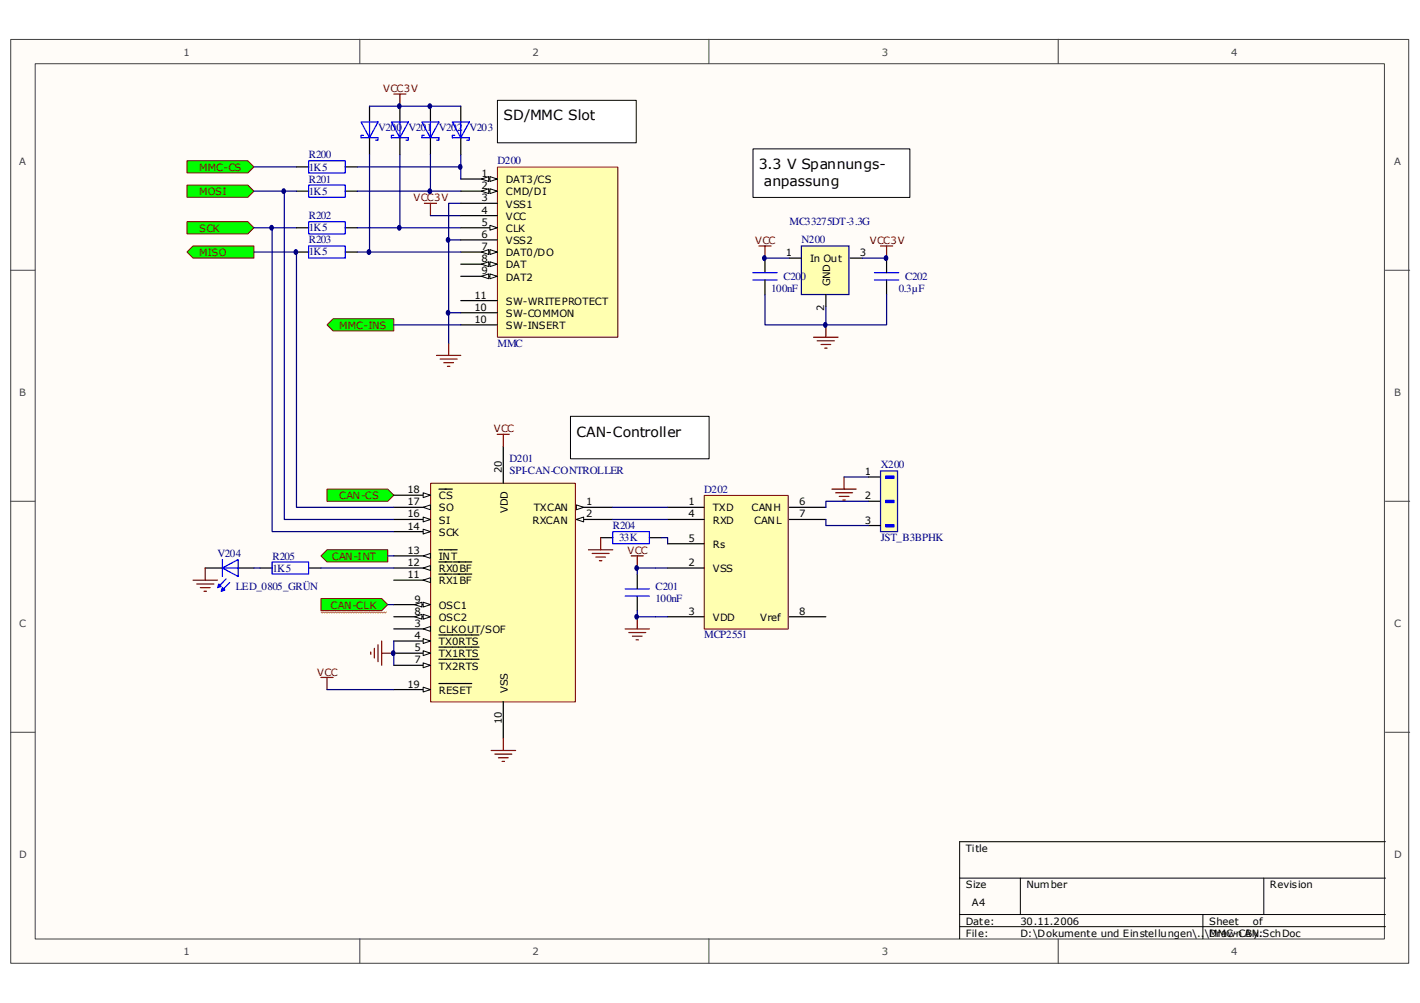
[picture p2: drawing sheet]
<svg xmlns="http://www.w3.org/2000/svg" width="297mm" height="210mm" viewBox="0 0 297 210" stroke-linecap="round" stroke-linejoin="round" font-family="sans-serif">
<path d="M2.3 8.3h292.4v193.3h-292.4z" fill="#fffcf8"/>
<path d="M2.2 8.3h292.5v193.3h-292.5z" fill="none" stroke="#404040" stroke-width=".21"/>
<path d="M7.4 13.4h282.2v183.1h-282.2z" fill="#fffcf8"/>
<g fill="none" stroke="#404040" stroke-width=".21">
<path d="M7.4 13.3h282.2v183.2h-282.2zM75.3 8.2v5.1M148.3 8.2v5.1M221.4 8.2v5.1M2.2 56.6h5.1M289.8 56.6h5.1M2.2 104.9h5.1M289.8 104.9h5.1M2.2 153.2h5.1M289.8 153.2h5.1M75.3 196.5v5.1M148.3 196.5v5.1"/>
<path d="M221.4 196.5v5.1"/>
</g>
<path d="M289.8 176.1h-89.1v20.4M200.7 183.8h89.1M200.7 191.4h89.1M200.7 193.9h89.1M213.4 183.8v7.6M251.6 191.4v5.1M264.4 183.8v7.6" fill="none" stroke="#000" stroke-width=".21"/>
<path d="M68.4 102.4h12.7l1.3 1.2-1.3 1.3h-12.7z" fill-rule="evenodd" fill="#0f0"/>
<path d="M68.4 102.4h12.7l1.3 1.2-1.3 1.3h-12.7z" fill="none" stroke="#800000" stroke-width=".21"/>
<path d="M39.1 38.7h12.8l1.2 1.3-1.2 1.3h-12.8z" fill-rule="evenodd" fill="#0f0"/>
<path d="M39.1 38.7h12.8l1.2 1.3-1.2 1.3h-12.8z" fill="none" stroke="#800000" stroke-width=".21"/>
<path d="M39.1 33.7h12.8l1.2 1.2-1.2 1.3h-12.8z" fill-rule="evenodd" fill="#0f0"/>
<path d="M39.1 33.7h12.8l1.2 1.2-1.2 1.3h-12.8z" fill="none" stroke="#800000" stroke-width=".21"/>
<path d="M39.1 46.4h12.8l1.2 1.3-1.2 1.2h-12.8z" fill-rule="evenodd" fill="#0f0"/>
<path d="M39.1 46.4h12.8l1.2 1.3-1.2 1.2h-12.8z" fill="none" stroke="#800000" stroke-width=".21"/>
<path d="M53.1 47.7h8.9" fill="none" stroke="#000080" stroke-width=".25"/>
<path d="M39.1 52.7l1.3-1.2h12.7v2.5h-12.7z" fill-rule="evenodd" fill="#0f0"/>
<path d="M39.1 52.7l1.3-1.2h12.7v2.5h-12.7z" fill="none" stroke="#800000" stroke-width=".21"/>
<path d="M157.6 31.2h32.7v10.1h-32.7z" fill="#fff"/>
<path d="M157.5 31.2h32.8v10.1h-32.8z" fill="none" stroke="#000" stroke-width=".21"/>
<path d="M62 34.9h2.6M72.2 34.9h2.6M62 47.7h2.6M62 52.7h2.6M62 40h2.6M72.2 47.7h2.6M72.2 52.7h2.6M72.2 40h2.6" fill="none" stroke="#000" stroke-width=".25"/>
<path d="M64.6 38.7h7.6v2.6h-7.6zM64.6 33.7h7.6v2.5h-7.6zM64.6 46.4h7.6v2.5h-7.6zM64.6 51.5h7.6v2.5h-7.6z" fill="none" stroke="#00f" stroke-width=".25"/>
<path d="M53.1 34.9h8.9M53.1 40h8.9M74.8 40h21.6M74.8 47.7h21.6M90 45.1h6.4" fill="none" stroke="#000080" stroke-width=".25"/>
<path d="M88.8 42.5h2.5M90 42.5v2.6M158.7 51.5h2.6M160 51.5v2.5M184.2 51.5h2.5M185.5 51.5v2.5M91.3 74.4h5.1M92.1 75.1h3.5M92.8 75.9h2.1M93.6 76.7h.5M93.8 71.8v2.6" fill="none" stroke="#800000" stroke-width=".25"/>
<path d="M167.6 51.5h10v10.1h-10z" fill-rule="evenodd" fill="#ffffb0"/>
<path d="M160 54h5.1M167.6 51.5h10v10.1h-10zM180.4 54h5.1M160 61.6v6.4h25.5v-6.4M172.8 64.2v3.8" fill="none" stroke="#000080" stroke-width=".25"/>
<path d="M160 54v3.1M160 58.6v3M165.1 54h2.5M177.8 54h2.6M185.5 54v3.1M185.5 58.6v3M172.8 61.6v2.6" fill="none" stroke="#000" stroke-width=".25"/>
<path d="M157.5 57.1h5.1M157.5 58.6h5.1M182.9 57.1h5.1M182.9 58.6h5.1" fill="none" stroke="#00f" stroke-width=".25"/>
<path d="M170.2 70.6h5.1M170.9 71.3h3.6M171.7 72.1h2.1M172.5 72.9h.5M172.8 68v2.6" fill="none" stroke="#800000" stroke-width=".25"/>
<path d="M90.1 101.2h30.3v45.7h-30.3z" fill="#ffffb0"/>
<path d="M90.1 101.1h30.3v45.8h-30.3z" fill="none" stroke="#800000" stroke-width=".21"/>
<path d="M120.6 106.2h7.6" fill="none" stroke="#000" stroke-width=".25"/>
<path d="M120.6 105.7l1.5 .5-1.5 .5z" fill="#fffcf8"/>
<path d="M120.6 105.7l1.5 .5-1.5 .5z" fill="none" stroke="#000" stroke-width=".21"/>
<path d="M120.6 108.7h7.6" fill="none" stroke="#000" stroke-width=".25"/>
<path d="M120.6 108.7l1.5-.5v1z" fill="#fffcf8"/>
<path d="M120.6 108.7l1.5-.5v1z" fill="none" stroke="#000" stroke-width=".21"/>
<path d="M82.4 131.6h7.6" fill="none" stroke="#000" stroke-width=".25"/>
<path d="M88.5 131.6l1.5-.5v1z" fill="#fffcf8"/>
<path d="M88.5 131.6l1.5-.5v1z" fill="none" stroke="#000" stroke-width=".21"/>
<path d="M82.4 134.2h7.6" fill="none" stroke="#000" stroke-width=".25"/>
<path d="M88.5 133.6l1.5 .6-1.5 .5z" fill="#fffcf8"/>
<path d="M88.5 133.6l1.5 .6-1.5 .5z" fill="none" stroke="#000" stroke-width=".21"/>
<path d="M82.4 136.7h7.6M91.8 132.9h8.4" fill="none" stroke="#000" stroke-width=".25"/>
<path d="M88.5 136.2l1.5 .5-1.5 .5z" fill="#fffcf8"/>
<path d="M88.5 136.2l1.5 .5-1.5 .5z" fill="none" stroke="#000" stroke-width=".21"/>
<path d="M82.4 139.2h7.6M91.8 135.4h8.4" fill="none" stroke="#000" stroke-width=".25"/>
<path d="M88.5 138.7l1.5 .5-1.5 .5z" fill="#fffcf8"/>
<path d="M88.5 138.7l1.5 .5-1.5 .5z" fill="none" stroke="#000" stroke-width=".21"/>
<path d="M82.4 126.5h7.6M91.8 138h8.4" fill="none" stroke="#000" stroke-width=".25"/>
<path d="M88.5 126l1.5 .5-1.5 .5z" fill="#fffcf8"/>
<path d="M88.5 126l1.5 .5-1.5 .5z" fill="none" stroke="#000" stroke-width=".21"/>
<path d="M86.7 126.5l1.6-.5v1z" fill="#fffcf8"/>
<path d="M86.7 126.5l1.6-.5v1z" fill="none" stroke="#000" stroke-width=".21"/>
<path d="M82.4 129.1h7.6" fill="none" stroke="#000" stroke-width=".25"/>
<path d="M88.5 128.6l1.5 .5-1.5 .5z" fill="#fffcf8"/>
<path d="M88.5 128.6l1.5 .5-1.5 .5z" fill="none" stroke="#000" stroke-width=".21"/>
<path d="M86.7 129.1l1.6-.5v1z" fill="#fffcf8"/>
<path d="M86.7 129.1l1.6-.5v1z" fill="none" stroke="#000" stroke-width=".21"/>
<path d="M105.3 93.4v7.7M82.4 144.3h7.6M105.3 146.9v7.6" fill="none" stroke="#000" stroke-width=".25"/>
<path d="M88.5 143.8l1.5 .5-1.5 .5z" fill="#fffcf8"/>
<path d="M88.5 143.8l1.5 .5-1.5 .5z" fill="none" stroke="#000" stroke-width=".21"/>
<path d="M82.4 103.6h7.6M91.8 143h6.9" fill="none" stroke="#000" stroke-width=".25"/>
<path d="M88.5 103.1l1.5 .5-1.5 .5z" fill="#fffcf8"/>
<path d="M88.5 103.1l1.5 .5-1.5 .5z" fill="none" stroke="#000" stroke-width=".21"/>
<path d="M82.4 106.2h7.6M91.8 102.4h2.8" fill="none" stroke="#000" stroke-width=".25"/>
<path d="M88.5 106.2l1.5-.5v1z" fill="#fffcf8"/>
<path d="M88.5 106.2l1.5-.5v1z" fill="none" stroke="#000" stroke-width=".21"/>
<path d="M82.4 108.7h7.6" fill="none" stroke="#000" stroke-width=".25"/>
<path d="M88.5 108.2l1.5 .5-1.5 .5z" fill="#fffcf8"/>
<path d="M88.5 108.2l1.5 .5-1.5 .5z" fill="none" stroke="#000" stroke-width=".21"/>
<path d="M82.4 111.3h7.6" fill="none" stroke="#000" stroke-width=".25"/>
<path d="M88.5 110.7l1.5 .6-1.5 .5z" fill="#fffcf8"/>
<path d="M88.5 110.7l1.5 .6-1.5 .5z" fill="none" stroke="#000" stroke-width=".21"/>
<path d="M82.4 116.3h7.6" fill="none" stroke="#000" stroke-width=".25"/>
<path d="M88.5 116.3l1.5-.5v1z" fill="#fffcf8"/>
<path d="M88.5 116.3l1.5-.5v1z" fill="none" stroke="#000" stroke-width=".21"/>
<path d="M82.4 118.9h7.6M91.8 115.1h.8M92.8 115.1h2.8" fill="none" stroke="#000" stroke-width=".25"/>
<path d="M88.5 118.9l1.5-.5v1z" fill="#fffcf8"/>
<path d="M88.5 118.9l1.5-.5v1z" fill="none" stroke="#000" stroke-width=".21"/>
<path d="M91.8 117.6h2.8M94.9 117.6h3.8M82.4 121.4h7.6" fill="none" stroke="#000" stroke-width=".25"/>
<path d="M88.5 121.4l1.5-.5v1z" fill="#fffcf8"/>
<path d="M88.5 121.4l1.5-.5v1z" fill="none" stroke="#000" stroke-width=".21"/>
<path d="M91.8 120.1h2.8M94.9 120.1h3.8" fill="none" stroke="#000" stroke-width=".25"/>
<path d="M104 90.9h2.5M105.3 90.9v2.5M102.7 157.1h5.2M103.5 157.8h3.6M104.3 158.6h2M105 159.3h.5M105.3 154.5v2.6" fill="none" stroke="#800000" stroke-width=".25"/>
<path d="M67.1 116.3l1.3-1.2h12.7v2.5h-12.7z" fill-rule="evenodd" fill="#0f0"/>
<path d="M67.1 116.3l1.3-1.2h12.7v2.5h-12.7z" fill="none" stroke="#800000" stroke-width=".21"/>
<path d="M53.1 52.7h8.9v53.5h20.4M56.9 47.7v63.6h25.5M59.5 40v68.7h22.9M81.1 116.3h1.3" fill="none" stroke="#000080" stroke-width=".25"/>
<path d="M54.4 118.9h2.5M64.6 118.9h2.5" fill="none" stroke="#000" stroke-width=".25"/>
<path d="M56.9 117.6h7.7v2.5h-7.7z" fill="none" stroke="#00f" stroke-width=".25"/>
<path d="M67.1 125.3h12.7l1.3 1.2-1.3 1.3h-12.7z" fill-rule="evenodd" fill="#0f0"/>
<path d="M67.1 125.3h12.7l1.3 1.2-1.3 1.3h-12.7z" fill="none" stroke="#800000" stroke-width=".21"/>
<path d="M67.1 128.1l.3 .2 .2-.2 .3 .2 .3-.2 .2 .2 .3-.2 .2 .2 .3-.2 .2 .2 .3-.2 .2 .2 .3-.2 .2 .2 .3-.2 .2 .2 .3-.2 .3 .2 .2-.2 .3 .2 .2-.2 .3 .2 .2-.2 .3 .2 .2-.2 .3 .2 .2-.2 .3 .2 .2-.2 .3 .2 .3-.2 .2 .2 .3-.2 .2 .2 .3-.2 .2 .2 .3-.2 .2 .2 .3-.2 .2 .2 .3-.2 .3 .2 .2-.2 .3 .2 .2-.2 .3 .2 .2-.2 .3 .2 .2-.2 .3 .2 .2-.2 .3 .2 .2-.2 .3 .2 .3-.2" fill="none" stroke="#ff8040" stroke-width=".21"/>
<path d="M81.1 126.5h1.3M68.4 144.3h14" fill="none" stroke="#000080" stroke-width=".25"/>
<path d="M46.5 118.9l3.3-1.8v3.6zM46.5 117.1v3.6M46.5 118.9h3.3M45.8 122.2l.5 .5-.8 .3zM45.8 122.7v-.2l.2 .2M46.5 123l.5 .5-.7 .2zM46.5 123.5v-.3l.3 .3M47.3 121.2l-1.3 1.3M48 121.9l-1.2 1.3" fill="none" stroke="#00f" stroke-width=".25"/>
<path d="M42.9 118.9h3.6M49.8 118.9h3.3" fill="none" stroke="#000" stroke-width=".25"/>
<path d="M42.9 118.9v2.5M40.4 121.4h5.1M41.1 122.2h3.6M41.9 123h2M42.7 123.7h.5M67.1 141.8h2.6M68.4 141.8v2.5" fill="none" stroke="#800000" stroke-width=".25"/>
<path d="M104.1 21h29v8.9h-29z" fill="#fff"/>
<path d="M104.1 21h29v8.9h-29z" fill="none" stroke="#000" stroke-width=".21"/>
<path d="M53.1 118.9h1.3M67.1 118.9h15.3" fill="none" stroke="#000080" stroke-width=".25"/>
<path d="M119.4 87.2h28.9v8.8h-28.9z" fill="#fff"/>
<path d="M119.3 87.1h29v8.9h-29z" fill="none" stroke="#000" stroke-width=".21"/>
<path d="M147.4 103.7h17.5v28h-17.5z" fill="#ffffb0"/>
<path d="M147.3 103.7h17.6v28h-17.6z" fill="none" stroke="#800000" stroke-width=".21"/>
<g fill="none" stroke="#000" stroke-width=".25">
<path d="M181.6 99.8h2.6M125.6 112.5h2.6M135.8 112.5h2.6M139.7 106.2h7.6M139.7 118.9h7.6M139.7 108.7h7.6M139.7 113.8h7.6M165.1 106.2h7.7M165.1 108.7h7.7M181.6 104.9h2.6M133.3 120.1v3.1M133.3 124.8v3"/>
<path d="M139.7 129.1h7.6M165.1 129.1h7.7"/>
</g>
<path d="M128.2 106.2h11.5M128.2 108.7h11.5M138.4 112.5h1.3v1.3M139.7 118.9h-6.4v1.2M133.3 127.8v1.3h6.4" fill="none" stroke="#000080" stroke-width=".25"/>
<path d="M123.1 115.1h5.1M123.9 115.8h3.5M124.6 116.6h2.1M125.4 117.3h.5M125.6 112.5v2.6M132 116.3h2.6M133.3 116.3v2.6M130.8 131.6h5M131.5 132.4h3.6M132.3 133.1h2M133.1 133.9h.5M133.3 129.1v2.5" fill="none" stroke="#800000" stroke-width=".25"/>
<path d="M128.2 111.3h7.6v2.5h-7.6zM130.8 124.8h5M130.8 123.2h5" fill="none" stroke="#00f" stroke-width=".25"/>
<path d="M184.2 98.6h3.5v12.7h-3.5z" fill-rule="evenodd" fill="#ffffb0"/>
<path d="M184.2 98.6h3.5v12.7h-3.5z" fill="none" stroke="#0000bf" stroke-width=".25"/>
<path d="M181.6 110h2.6" fill="none" stroke="#000" stroke-width=".25"/>
<path d="M185.3 99.7h1.7v.4h-1.7z" fill="#00f"/>
<path d="M185.2 99.6h1.8v.5h-1.8z" fill="none" stroke="#00f" stroke-width=".21"/>
<path d="M185.3 104.7h1.7v.5h-1.7z" fill="#00f"/>
<path d="M185.2 104.7h1.8v.5h-1.8z" fill="none" stroke="#00f" stroke-width=".21"/>
<path d="M185.3 109.8h1.7v.5h-1.7z" fill="#00f"/>
<path d="M185.2 109.8h1.8v.5h-1.8z" fill="none" stroke="#00f" stroke-width=".21"/>
<path d="M93.8 50.2h2.6M96.4 42.5h-2.6v29.3M176.6 99.8h5M172.8 108.7v1.3h8.8M181.6 104.9h-8.8v1.3" fill="none" stroke="#000080" stroke-width=".25"/>
<path d="M176.6 99.8v2.6M174 102.4h5.1M174.8 103.1h3.5M175.6 103.9h2M176.3 104.6h.5" fill="none" stroke="#800000" stroke-width=".25"/>
<path d="M104.1 35h25.1v35.6h-25.1z" fill="#ffffb0"/>
<path d="M104.1 35h25.1v35.6h-25.1z" fill="none" stroke="#800000" stroke-width=".21"/>
<path d="M96.4 37.5h7.6" fill="none" stroke="#000" stroke-width=".25"/>
<path d="M102.5 37l1.5 .5-1.5 .5z" fill="#fffcf8"/>
<path d="M102.5 37l1.5 .5-1.5 .5z" fill="none" stroke="#000" stroke-width=".21"/>
<path d="M100.7 37.5l1.5-.5v1z" fill="#fffcf8"/>
<path d="M100.7 37.5l1.5-.5v1z" fill="none" stroke="#000" stroke-width=".21"/>
<path d="M96.4 40h7.6" fill="none" stroke="#000" stroke-width=".25"/>
<path d="M102.5 39.5l1.5 .5-1.5 .5z" fill="#fffcf8"/>
<path d="M102.5 39.5l1.5 .5-1.5 .5z" fill="none" stroke="#000" stroke-width=".21"/>
<path d="M100.7 40l1.5-.5v1z" fill="#fffcf8"/>
<path d="M100.7 40l1.5-.5v1z" fill="none" stroke="#000" stroke-width=".21"/>
<path d="M96.4 42.5h7.6M96.4 45.1h7.6M96.4 47.7h7.6" fill="none" stroke="#000" stroke-width=".25"/>
<path d="M102.5 47.2l1.5 .5-1.5 .5z" fill="#fffcf8"/>
<path d="M102.5 47.2l1.5 .5-1.5 .5z" fill="none" stroke="#000" stroke-width=".21"/>
<path d="M96.4 50.2h7.6M96.4 52.7h7.6" fill="none" stroke="#000" stroke-width=".25"/>
<path d="M102.5 52.2l1.5 .5-1.5 .6z" fill="#fffcf8"/>
<path d="M102.5 52.2l1.5 .5-1.5 .6z" fill="none" stroke="#000" stroke-width=".21"/>
<path d="M100.7 52.7l1.5-.5v1.1z" fill="#fffcf8"/>
<path d="M100.7 52.7l1.5-.5v1.1z" fill="none" stroke="#000" stroke-width=".21"/>
<path d="M96.4 55.3h7.6" fill="none" stroke="#000" stroke-width=".25"/>
<path d="M102.5 54.8l1.5 .5-1.5 .5z" fill="#fffcf8"/>
<path d="M102.5 54.8l1.5 .5-1.5 .5z" fill="none" stroke="#000" stroke-width=".21"/>
<path d="M100.7 55.3l1.5-.5v1z" fill="#fffcf8"/>
<path d="M100.7 55.3l1.5-.5v1z" fill="none" stroke="#000" stroke-width=".21"/>
<path d="M96.4 57.8h7.6" fill="none" stroke="#000" stroke-width=".25"/>
<path d="M102.5 57.3l1.5 .5-1.5 .5z" fill="#fffcf8"/>
<path d="M102.5 57.3l1.5 .5-1.5 .5z" fill="none" stroke="#000" stroke-width=".21"/>
<path d="M100.7 57.8l1.5-.5v1z" fill="#fffcf8"/>
<path d="M100.7 57.8l1.5-.5v1z" fill="none" stroke="#000" stroke-width=".21"/>
<path d="M96.4 65.4h7.6M96.4 62.9h7.6M96.4 68h7.6" fill="none" stroke="#000" stroke-width=".25"/>
<path d="M93.8 65.4h2.6" fill="none" stroke="#000080" stroke-width=".25"/>
<path d="M68.4 68l1.3-1.3h12.7v2.6h-12.7z" fill-rule="evenodd" fill="#0f0"/>
<path d="M68.4 68l1.3-1.3h12.7v2.6h-12.7z" fill="none" stroke="#800000" stroke-width=".21"/>
<path d="M74.8 34.9h21.6M77.3 32.4v20.3h-2.5M77.3 22.2h19.1M83.6 32.4v15.3M90 32.4v7.6M96.4 32.4v5.1M77.3 52.7h19.1M82.4 68h14M82.4 134.2v5" fill="none" stroke="#000080" stroke-width=".25"/>
<path d="M77.3 22.2v3.3M77.3 28.8v3.6M83.6 22.2v3.3M83.6 28.8v3.6M90 22.2v3.3M90 28.8v3.6M96.4 22.2v3.3M96.4 28.8v3.6" fill="none" stroke="#000" stroke-width=".25"/>
<path d="M75.5 25.5h3.6l-1.8 3.3zM76 28.3h-.5v.5h3.6v.5h-.5M77.3 25.5v3.3M81.9 25.5h3.5l-1.8 3.3zM82.4 28.3h-.5v.5h3.5v.5h-.5M83.6 25.5v3.3M88.3 25.5h3.5l-1.8 3.3zM88.8 28.3h-.5v.5h3.5v.5h-.5M90 25.5v3.3M94.6 25.5h3.6l-1.8 3.3zM95.1 28.3h-.5v.5h3.6v.5h-.5M96.4 25.5v3.3" fill="none" stroke="#00f" stroke-width=".25"/>
<path d="M82.4 19.7h2.5M83.6 19.7v2.5M77.6 136.4v.5M78.3 135.7v2M79.1 134.9v3.6M79.8 134.2v5M79.8 136.7h2.6" fill="none" stroke="#800000" stroke-width=".25"/>
<path d="M56.6 47.2a.45 .45 0 0 1 .6 .5 .45 .45 0 0 1-.6 .4 .6 .6 0 0 1 0-.9z" fill-rule="evenodd" fill="#000080"/>
<path d="M56.6 47.2a.45 .45 0 0 1 .6 .5 .45 .45 0 0 1-.6 .4 .6 .6 0 0 1 0-.9z" fill="none" stroke="#000080" stroke-width=".21"/>
<path d="M59.2 39.6a.45 .45 0 0 1 .5 .4 .45 .45 0 0 1-.5 .4 .6 .6 0 0 1 0-.8z" fill-rule="evenodd" fill="#000080"/>
<path d="M59.2 39.6a.45 .45 0 0 1 .5 .4 .45 .45 0 0 1-.5 .4 .6 .6 0 0 1 0-.8z" fill="none" stroke="#000080" stroke-width=".21"/>
<path d="M61.7 52.3a.46 .46 0 0 1 .6 .4 .46 .46 0 0 1-.6 .5 .61 .61 0 0 1 0-.9z" fill-rule="evenodd" fill="#000080"/>
<path d="M61.7 52.3a.46 .46 0 0 1 .6 .4 .46 .46 0 0 1-.6 .5 .61 .61 0 0 1 0-.9z" fill="none" stroke="#000080" stroke-width=".21"/>
<path d="M77 52.3a.46 .46 0 0 1 .6 .4 .46 .46 0 0 1-.6 .5 .61 .61 0 0 1 0-.9z" fill-rule="evenodd" fill="#000080"/>
<path d="M77 52.3a.46 .46 0 0 1 .6 .4 .46 .46 0 0 1-.6 .5 .61 .61 0 0 1 0-.9z" fill="none" stroke="#000080" stroke-width=".21"/>
<path d="M82.1 136.3a.46 .46 0 0 1 .5 .4 .46 .46 0 0 1-.5 .4 .61 .61 0 0 1 0-.8z" fill-rule="evenodd" fill="#000080"/>
<path d="M82.1 136.3a.46 .46 0 0 1 .5 .4 .46 .46 0 0 1-.5 .4 .61 .61 0 0 1 0-.8z" fill="none" stroke="#000080" stroke-width=".21"/>
<path d="M83.3 47.2a.45 .45 0 0 1 .6 .5 .45 .45 0 0 1-.6 .4 .6 .6 0 0 1 0-.9z" fill-rule="evenodd" fill="#000080"/>
<path d="M83.3 47.2a.45 .45 0 0 1 .6 .5 .45 .45 0 0 1-.6 .4 .6 .6 0 0 1 0-.9z" fill="none" stroke="#000080" stroke-width=".21"/>
<path d="M83.3 21.8a.45 .45 0 0 1 .6 .4 .45 .45 0 0 1-.6 .5 .6 .6 0 0 1 0-.9z" fill-rule="evenodd" fill="#000080"/>
<path d="M83.3 21.8a.45 .45 0 0 1 .6 .4 .45 .45 0 0 1-.6 .5 .6 .6 0 0 1 0-.9z" fill="none" stroke="#000080" stroke-width=".21"/>
<path d="M89.7 39.6a.45 .45 0 0 1 .6 .4 .45 .45 0 0 1-.6 .4 .6 .6 0 0 1 0-.8z" fill-rule="evenodd" fill="#000080"/>
<path d="M89.7 39.6a.45 .45 0 0 1 .6 .4 .45 .45 0 0 1-.6 .4 .6 .6 0 0 1 0-.8z" fill="none" stroke="#000080" stroke-width=".21"/>
<path d="M89.7 21.8a.45 .45 0 0 1 .6 .4 .45 .45 0 0 1-.6 .5 .6 .6 0 0 1 0-.9z" fill-rule="evenodd" fill="#000080"/>
<path d="M89.7 21.8a.45 .45 0 0 1 .6 .4 .45 .45 0 0 1-.6 .5 .6 .6 0 0 1 0-.9z" fill="none" stroke="#000080" stroke-width=".21"/>
<path d="M93.5 65a.45 .45 0 0 1 .6 .5 .45 .45 0 0 1-.6 .4 .6 .6 0 0 1 0-.9z" fill-rule="evenodd" fill="#000080"/>
<path d="M93.5 65a.45 .45 0 0 1 .6 .5 .45 .45 0 0 1-.6 .4 .6 .6 0 0 1 0-.9z" fill="none" stroke="#000080" stroke-width=".21"/>
<path d="M93.5 49.8a.45 .45 0 0 1 .6 .4 .45 .45 0 0 1-.6 .4 .6 .6 0 0 1 0-.8z" fill-rule="evenodd" fill="#000080"/>
<path d="M93.5 49.8a.45 .45 0 0 1 .6 .4 .45 .45 0 0 1-.6 .4 .6 .6 0 0 1 0-.8z" fill="none" stroke="#000080" stroke-width=".21"/>
<path d="M96.1 34.5a.45 .45 0 0 1 .5 .4 .45 .45 0 0 1-.5 .5 .6 .6 0 0 1 0-.9z" fill-rule="evenodd" fill="#000080"/>
<path d="M96.1 34.5a.45 .45 0 0 1 .5 .4 .45 .45 0 0 1-.5 .5 .6 .6 0 0 1 0-.9z" fill="none" stroke="#000080" stroke-width=".21"/>
<path d="M133 128.6a.45 .45 0 0 1 .6 .5 .45 .45 0 0 1-.6 .4 .6 .6 0 0 1 0-.9z" fill-rule="evenodd" fill="#000080"/>
<path d="M133 128.6a.45 .45 0 0 1 .6 .5 .45 .45 0 0 1-.6 .4 .6 .6 0 0 1 0-.9z" fill="none" stroke="#000080" stroke-width=".21"/>
<path d="M133 118.4a.45 .45 0 0 1 .6 .5 .45 .45 0 0 1-.6 .4 .6 .6 0 0 1 0-.9z" fill-rule="evenodd" fill="#000080"/>
<path d="M133 118.4a.45 .45 0 0 1 .6 .5 .45 .45 0 0 1-.6 .4 .6 .6 0 0 1 0-.9z" fill="none" stroke="#000080" stroke-width=".21"/>
<path d="M159.7 53.6a.46 .46 0 0 1 .6 .4 .46 .46 0 0 1-.6 .5 .61 .61 0 0 1 0-.9z" fill-rule="evenodd" fill="#000080"/>
<path d="M159.7 53.6a.46 .46 0 0 1 .6 .4 .46 .46 0 0 1-.6 .5 .61 .61 0 0 1 0-.9z" fill="none" stroke="#000080" stroke-width=".21"/>
<path d="M172.4 67.6a.45 .45 0 0 1 .6 .4 .45 .45 0 0 1-.6 .4 .6 .6 0 0 1 0-.8z" fill-rule="evenodd" fill="#000080"/>
<path d="M172.4 67.6a.45 .45 0 0 1 .6 .4 .45 .45 0 0 1-.6 .4 .6 .6 0 0 1 0-.8z" fill="none" stroke="#000080" stroke-width=".21"/>
<path d="M185.1 53.6a.46 .46 0 0 1 .6 .4 .46 .46 0 0 1-.6 .5 .61 .61 0 0 1 0-.9z" fill-rule="evenodd" fill="#000080"/>
<path d="M185.1 53.6a.46 .46 0 0 1 .6 .4 .46 .46 0 0 1-.6 .5 .61 .61 0 0 1 0-.9z" fill="none" stroke="#000080" stroke-width=".21"/>
<g font-size="2.9">
<text x="105.3" y="25.2">SD/MMC Slot</text>
<text x="158.7" y="35.4">3.3 V Spannungs-</text>
<text x="159.8" y="38.9">anpassung</text>
<text x="120.6" y="91.4">CAN-Controller</text>
</g>
<g font-size="2.3" fill="#000080">
<text x="79.1" y="27.5">V200</text>
<text x="85.5" y="27.5">V201</text>
<text x="91.8" y="27.5">V202</text>
<text x="98.2" y="27.5">V203</text>
<text x="64.6" y="35.7">1K5</text>
<text x="64.6" y="33.1">R200</text>
<text x="104.1" y="34.4">D200</text>
<text x="64.6" y="40.8">1K5</text>
<text x="64.6" y="38.2">R201</text>
<text x="64.6" y="45.8">R202</text>
<text x="165.1" y="47.1">MC33275DT-3.3G</text>
<text x="64.6" y="48.4">1K5</text>
<text x="64.6" y="53.5">1K5</text>
<text x="64.6" y="50.9">R203</text>
<text x="167.7" y="50.9">N200</text>
<text x="163.9" y="58.6">C200</text>
<text x="189.3" y="58.6">C202</text>
<text x="161.3" y="61.1">100nF</text>
<text x="188" y="61.1">0.3µF</text>
<text x="104.1" y="72.6">MMC</text>
<text x="106.6" y="96.7">D201</text>
<text x="106.6" y="99.3">SPI-CAN-CONTROLLER</text>
<text x="184.2" y="98">X200</text>
<text x="147.3" y="103.1">D202</text>
<text x="128.2" y="110.7">R204</text>
<text x="129.5" y="113.3">33K</text>
<text x="184.2" y="113.3">JST_B3BPHK</text>
<text x="45.5" y="116.6">V204</text>
<text x="57" y="119.6">1K5</text>
<text x="57" y="117.1">R205</text>
<text x="49.3" y="123.4">LED_0805_GRÜN</text>
<text x="137.1" y="126">100nF</text>
<text x="137.1" y="123.4">C201</text>
<text x="147.3" y="133.6">MCP2551</text>
</g>
<g font-size="2.1" fill="#404040">
<text x="38.4" y="11.6">1</text>
<text x="111.4" y="11.6">2</text>
<text x="184.5" y="11.6">3</text>
<text x="257.5" y="11.6">4</text>
<text x="4" y="34.5">A</text>
<text x="291.6" y="34.5">A</text>
<text x="4" y="82.8">B</text>
<text x="291.6" y="82.8">B</text>
<text x="4" y="131.2">C</text>
<text x="291.6" y="131.2">C</text>
<text x="4" y="179.5">D</text>
<text x="291.6" y="179.5">D</text>
<text x="38.4" y="199.9">1</text>
<text x="111.4" y="199.9">2</text>
<text x="184.5" y="199.9">3</text>
<text x="257.5" y="199.9">4</text>
</g>
<g font-size="2.1" fill="#800000">
<text x="80.1" y="19.3">VCC3V</text>
<text x="41.7" y="35.8">MMC-CS</text>
<text x="41.7" y="40.9">MOSI</text>
<text x="86.5" y="42.2">VCC3V</text>
<text x="41.7" y="48.5">SCK</text>
<text x="41.7" y="53.6">MISO</text>
<text x="158" y="51.1">VCC</text>
<text x="181.9" y="51.1">VCC3V</text>
<text x="70.9" y="68.9">MMC-INS</text>
<text x="103.3" y="90.5">VCC</text>
<text x="70.9" y="104.5">CAN-CS</text>
<text x="69.4" y="117.2">CAN-INT</text>
<text x="131.3" y="116">VCC</text>
<text x="69.2" y="127.4">CAN-CLK</text>
<text x="66.4" y="141.4">VCC</text>
</g>
<g font-size="2.1">
<text x="100.8" y="37.1">1</text>
<text x="100.8" y="39.6">2</text>
<text x="105.8" y="38.4">DAT3/CS</text>
<text x="105.8" y="40.9">CMD/DI</text>
<text x="100.8" y="42.2">3</text>
<text x="100.8" y="44.7">4</text>
<text x="100.8" y="47.2">5</text>
<text x="105.8" y="43.4">VSS1</text>
<text x="105.8" y="46">VCC</text>
<text x="100.8" y="49.8">6</text>
<text x="100.8" y="52.3">7</text>
<text x="105.8" y="48.5">CLK</text>
<text x="105.8" y="51.1">VSS2</text>
<text x="105.8" y="53.6">DAT0/DO</text>
<text x="164.4" y="53.6">1</text>
<text x="179.9" y="53.6">3</text>
<text x="100.8" y="54.9">8</text>
<text x="100.8" y="57.4">9</text>
<text x="105.8" y="56.1">DAT</text>
<text x="105.8" y="58.7">DAT2</text>
<text x="169.5" y="54.9">In Out</text>
<text x="173.6" y="59.9" transform="rotate(-90 173.6 59.9)">GND</text>
<text x="99.2" y="65.1">10</text>
<text x="99.2" y="62.5">11</text>
<text x="105.8" y="63.8">SW-WRITEPROTECT</text>
<text x="172.4" y="65" transform="rotate(-90 172.4 65)">2</text>
<text x="99.2" y="67.6">10</text>
<text x="105.8" y="66.3">SW-COMMON</text>
<text x="105.8" y="68.9">SW-INSERT</text>
<text x="104.9" y="99.1" transform="rotate(-90 104.9 99.1)">20</text>
<text x="180.9" y="99.4">1</text>
<text x="85.2" y="103.2">18</text>
<text x="85.2" y="105.7">17</text>
<text x="91.8" y="104.5">CS</text>
<text x="91.8" y="107">SO</text>
<text x="106.2" y="107.4" transform="rotate(-90 106.2 107.4)">VDD</text>
<text x="111.7" y="107">TXCAN</text>
<text x="122.6" y="105.7">1</text>
<text x="144" y="105.7">1</text>
<text x="149.1" y="107">TXD</text>
<text x="157.2" y="107">CANH</text>
<text x="167.2" y="105.7">6</text>
<text x="180.9" y="104.5">2</text>
<text x="85.2" y="108.3">16</text>
<text x="85.2" y="110.8">14</text>
<text x="91.8" y="109.6">SI</text>
<text x="91.8" y="112.1">SCK</text>
<text x="111.4" y="109.6">RXCAN</text>
<text x="122.6" y="108.3">2</text>
<text x="144" y="108.3">4</text>
<text x="144" y="113.4">5</text>
<text x="149.1" y="109.6">RXD</text>
<text x="157.7" y="109.6">CANL</text>
<text x="167.2" y="108.3">7</text>
<text x="180.9" y="109.6">3</text>
<text x="85.2" y="116">13</text>
<text x="85.2" y="118.5">12</text>
<text x="91.8" y="117.2">INT</text>
<text x="91.8" y="119.8">RX0BF</text>
<text x="144" y="118.5">2</text>
<text x="149.1" y="119.8">VSS</text>
<text x="149.1" y="114.7">Rs</text>
<text x="85.2" y="121">11</text>
<text x="91.8" y="122.3">RX1BF</text>
<text x="86.7" y="131.2">3</text>
<text x="86.7" y="126.1">9</text>
<text x="86.7" y="128.7">8</text>
<text x="91.8" y="127.4">OSC1</text>
<text x="91.8" y="129.9">OSC2</text>
<text x="144" y="128.7">3</text>
<text x="149.1" y="129.9">VDD</text>
<text x="159" y="129.9">Vref</text>
<text x="167.2" y="128.7">8</text>
<text x="86.7" y="133.7">4</text>
<text x="86.7" y="136.3">5</text>
<text x="91.8" y="132.5">CLKOUT/SOF</text>
<text x="91.8" y="135">TX0RTS</text>
<text x="91.8" y="137.6">TX1RTS</text>
<text x="85.2" y="143.9">19</text>
<text x="86.7" y="138.9">7</text>
<text x="91.8" y="140.1">TX2RTS</text>
<text x="91.8" y="145.2">RESET</text>
<text x="106.2" y="145.1" transform="rotate(-90 106.2 145.1)">VSS</text>
<text x="104.9" y="151.5" transform="rotate(-90 104.9 151.5)">10</text>
<text x="202" y="178.3">Title</text>
<text x="202" y="185.9">Size</text>
<text x="214.8" y="185.9">Number</text>
<text x="265.6" y="185.9">Revision</text>
<text x="203.3" y="189.7">A4</text>
<text x="202" y="193.5">Date:</text>
<text x="202" y="196.1">File:</text>
<text x="213.5" y="196.1">D:\Dokumente und Einstellungen\..\MMC-CAN.SchDoc</text>
<text x="213.5" y="193.5">30.11.2006</text>
<text x="252.9" y="196.1">Drawn By:</text>
<text x="252.9" y="193.5">Sheet</text>
<text x="262.1" y="193.5">of</text>
</g>
</svg>
